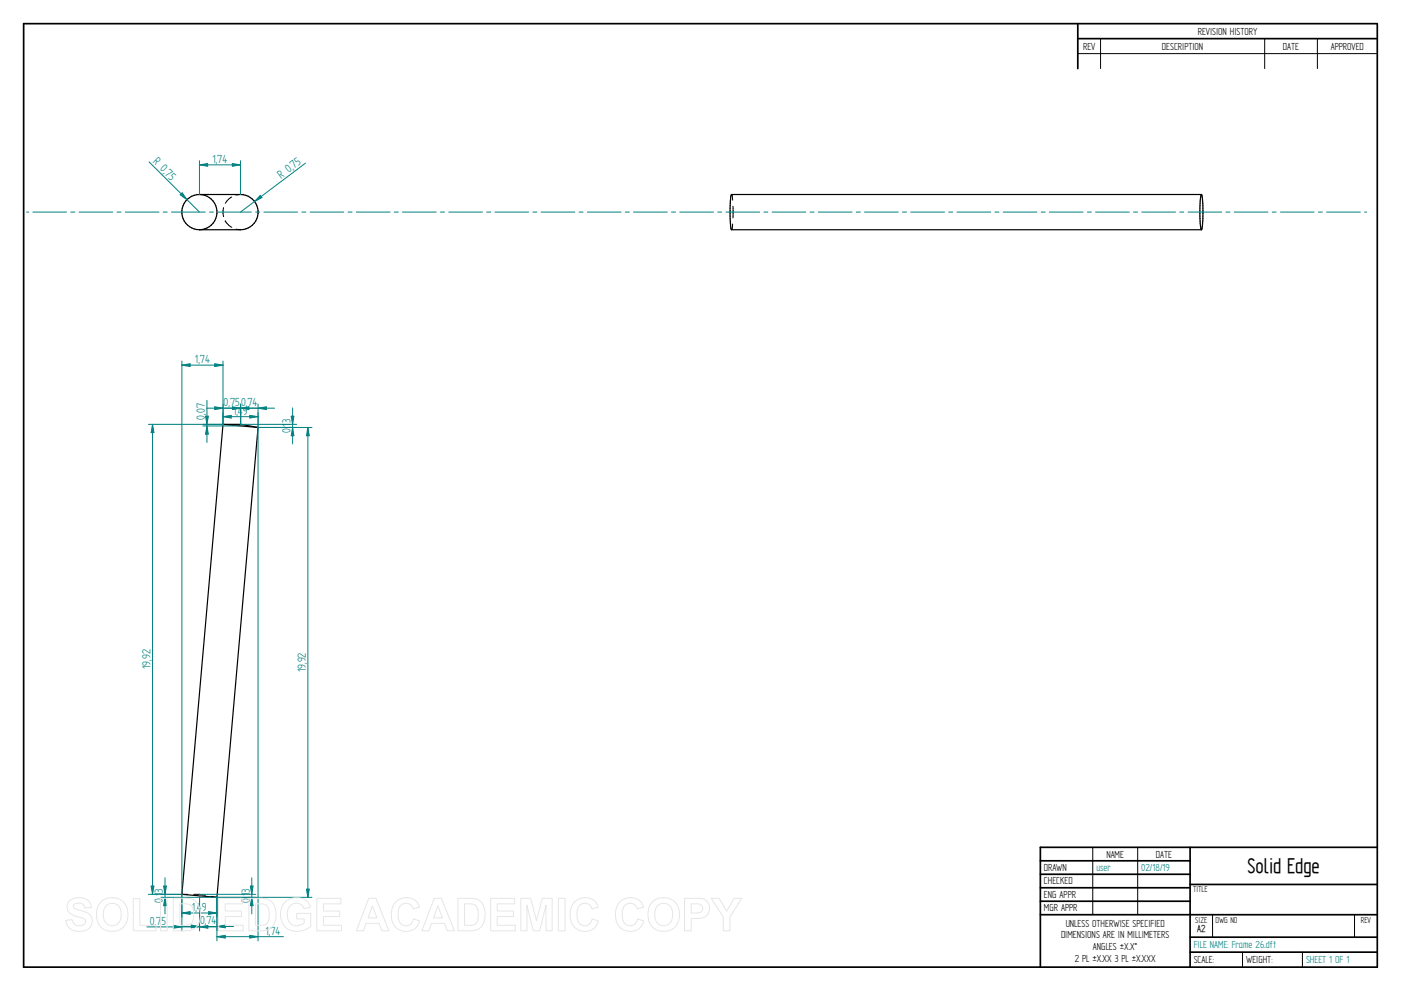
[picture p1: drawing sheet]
<svg xmlns="http://www.w3.org/2000/svg" width="594mm" height="420mm" viewBox="0 0 594 420" stroke-linecap="round" stroke-linejoin="round" font-family="sans-serif">
<g fill="none" stroke="#000" stroke-width=".72">
<path d="M10 10h574v400h-574zM457 10v19.1M457 16.4h127M504.6 359.2v50.8M584 359.2h-142.9v50.8M441.1 365h63.5M441.1 370.7h63.5M441.1 376.4h63.5M504.6 375h79.4M441.1 382.1h63.5M441.1 387.8h142.9M504.6 397.3h79.4"/>
<path d="M504.6 403.7h79.4"/>
</g>
<g fill="none" stroke="#000" stroke-width=".42">
<path d="M466.7 16.4v12.7M536.3 16.4v12.7M558.6 16.4v12.7M457 22.7h127M94.8 88.1l-.2 1.3 .2 2.5M95.5 93.7h.1M95.5 93.7l1.4 1.7 1.4 1M98.2 83.5l-1.3 1-1.4 1.7M100.1 97.2l1.9 .2M102 82.5l-1.9 .2M310.2 82.5l.5 2.4M310.7 95l-.5 2.4"/>
<path d="M310.8 87.4v5M463.4 359.2v28.6M482.4 359.2v28.6M77.1 379.2h2.5M82.2 379.2l4.9 .4M89.6 380l2.4 .4M514.2 387.9v9.4M574.4 387.9v9.4M526.9 403.7v6.3M552.3 403.7v6.3"/>
</g>
<path d="M84.6 82.5h17.4a7.5 7.5 0 0 1 7.4 7.4 7.5 7.5 0 0 1-7.4 7.5h-17.4M84.6 82.5a7.5 7.5 0 0 1 7.4 7.4 7.5 7.5 0 0 1-7.4 7.5M84.6 82.5a7.5 7.5 0 0 0-7.5 7.4 7.5 7.5 0 0 0 7.5 7.5M509.4 82.5h-199.2l-.4 1.3-.2 4.5 .1 6.3 .5 2.8h199.2M509.4 82.5l-.6 5.8 .1 6.3 .5 2.8M509.4 82.5a41.3 41.3 0 0 1 0 14.9M94.6 179.9l14.8 1.3M94.6 179.9l-17.5 199.3 14.9 1.2 17.4-199.2M94.6 179.9h7.5l7.3 1.3" fill="none" stroke="#000" stroke-width=".51"/>
<g fill="none" stroke="#008080" stroke-width=".42">
<path d="M84.6 68.2v14.3M98.5 69.3l3.5 .6-3.5 .6zM102 68.2v14.3M11.3 89.9h.8M13.9 89.9h14.3M30 89.9h1.7M33.5 89.9h14.3M49.6 89.9h1.7M53.1 89.9h14.3M69.2 89.9h1.7M72.7 89.9h14.3M88.8 89.9h1.7"/>
<path d="M92.3 89.9h14.3M108.4 89.9h1.7M111.9 89.9h14.3M128 89.9h1.7M131.5 89.9h14.3M147.6 89.9h1.7M151.1 89.9h14.3M167.2 89.9h1.7M170.7 89.9h14.3M186.8 89.9h1.7M190.3 89.9h14.3M206.4 89.9h1.7"/>
<path d="M209.9 89.9h14.2M226 89.9h1.7M229.4 89.9h14.3M245.6 89.9h1.7M249 89.9h14.3M265.1 89.9h1.8M268.6 89.9h14.3M284.7 89.9h1.8M288.2 89.9h14.3M304.3 89.9h1.7M307.8 89.9h14.3M323.9 89.9h1.7"/>
<path d="M327.4 89.9h14.3M343.5 89.9h1.7M347 89.9h14.3M363.1 89.9h1.7M366.6 89.9h14.3M382.7 89.9h1.7M386.2 89.9h14.3M402.3 89.9h1.7M405.8 89.9h14.3M421.9 89.9h1.7M425.4 89.9h14.3M441.5 89.9h1.7"/>
<path d="M445 89.9h14.3M461.1 89.9h1.7M464.6 89.9h14.3M480.6 89.9h1.8M484.2 89.9h14.3M500.2 89.9h1.8M503.8 89.9h14.3M519.8 89.9h1.7M523.4 89.9h14.3M539.4 89.9h1.7M543 89.9h14.2M559 89.9h1.7"/>
<path d="M562.5 89.9h14.3M578.6 89.9h.9"/>
</g>
<path d="M98.5 69.3l3.5 .6-3.5 .6z" fill="#008080"/>
<path d="M84.6 69.9l3.4-.6v1.2z" fill="none" stroke="#008080" stroke-width=".42"/>
<path d="M84.6 69.9l3.4-.6v1.2z" fill="#008080"/>
<path d="M63.2 68.6l21.4 21.3M84.6 69.9h17.4M77.3 81.7l2 3-2.9-2.1z" fill="none" stroke="#008080" stroke-width=".42"/>
<path d="M77.3 81.7l2 3-2.9-2.1z" fill="#008080"/>
<path d="M129.5 69.2l-27.5 20.7M110.4 82.8l.7 1-3.2 1.6z" fill="none" stroke="#008080" stroke-width=".42"/>
<path d="M110.4 82.8l.7 1-3.2 1.6z" fill="#008080"/>
<path d="M102.1 171.3v8.6M109.4 171.3v9.9M109.4 173.1l3.5-.6v1.2z" fill="none" stroke="#008080" stroke-width=".42"/>
<path d="M109.4 173.1l3.5-.6v1.2z" fill="#008080"/>
<path d="M98.5 172.5l3.6 .6-3.6 .6z" fill="none" stroke="#008080" stroke-width=".42"/>
<path d="M98.5 172.5l3.6 .6-3.6 .6z" fill="#008080"/>
<path d="M95 173.1h21.5M102.1 179.9h23.7M109.4 181.2h16.4M124.1 181.2l.5 3.5h-1.1z" fill="none" stroke="#008080" stroke-width=".42"/>
<path d="M124.1 181.2l.5 3.5h-1.1z" fill="#008080"/>
<path d="M123.5 176.4h1.1l-.5 3.5z" fill="none" stroke="#008080" stroke-width=".42"/>
<path d="M123.5 176.4h1.1l-.5 3.5z" fill="#008080"/>
<path d="M94.6 171.3v8.6M102.1 171.3v8.6M102.1 173.1l3.4-.6v1.2zM124.1 172.9v15.3" fill="none" stroke="#008080" stroke-width=".42"/>
<path d="M102.1 173.1l3.4-.6v1.2z" fill="#008080"/>
<path d="M91.1 172.5l3.5 .6-3.5 .6z" fill="none" stroke="#008080" stroke-width=".42"/>
<path d="M91.1 172.5l3.5 .6-3.5 .6z" fill="#008080"/>
<path d="M86 179.9h8.6M87.2 176.4h1.1l-.5 3.5zM87.5 173.1h21.5M86 180.6h16" fill="none" stroke="#008080" stroke-width=".42"/>
<path d="M87.2 176.4h1.1l-.5 3.5z" fill="#008080"/>
<path d="M87.8 180.6l.5 3.5h-1.1z" fill="none" stroke="#008080" stroke-width=".42"/>
<path d="M87.8 180.6l.5 3.5h-1.1z" fill="#008080"/>
<path d="M87.8 169.7v17.9M109.4 181.2h22.9M130 377h1.1l-.6 3.4zM92 380.4h40.3" fill="none" stroke="#008080" stroke-width=".42"/>
<path d="M130 377h1.1l-.6 3.4z" fill="#008080"/>
<path d="M130.5 181.2l.6 3.5h-1.1z" fill="none" stroke="#008080" stroke-width=".42"/>
<path d="M130.5 181.2l.6 3.5h-1.1z" fill="#008080"/>
<path d="M109.4 181.2v217.7M130.5 181.2v199.2M92 380.4v18.5M92 397.1l3.5-.5v1.1z" fill="none" stroke="#008080" stroke-width=".42"/>
<path d="M92 397.1l3.5-.5v1.1z" fill="#008080"/>
<path d="M105.9 396.6l3.5 .5-3.5 .6z" fill="none" stroke="#008080" stroke-width=".42"/>
<path d="M105.9 396.6l3.5 .5-3.5 .6z" fill="#008080"/>
<path d="M77.1 153.1v226.1M91.1 154.2l3.5 .6-3.5 .6zM94.6 153.1v26.8M92 397.1h28.2" fill="none" stroke="#008080" stroke-width=".42"/>
<path d="M91.1 154.2l3.5 .6-3.5 .6z" fill="#008080"/>
<path d="M77.1 154.8l3.5-.6v1.2z" fill="none" stroke="#008080" stroke-width=".42"/>
<path d="M77.1 154.8l3.5-.6v1.2z" fill="#008080"/>
<path d="M77.1 154.8h17.5M62.9 179.9h31.7M64.7 179.9l.6 3.5h-1.2zM62.9 379.2h14.2" fill="none" stroke="#008080" stroke-width=".42"/>
<path d="M64.7 179.9l.6 3.5h-1.2z" fill="#008080"/>
<path d="M64.1 375.7h1.2l-.6 3.5z" fill="none" stroke="#008080" stroke-width=".42"/>
<path d="M64.1 375.7h1.2l-.6 3.5z" fill="#008080"/>
<path d="M64.7 179.9v199.3M84.6 379.2v15.3M92 380.4v14.1M92 392.8l3.5-.6v1.2z" fill="none" stroke="#008080" stroke-width=".42"/>
<path d="M92 392.8l3.5-.6v1.2z" fill="#008080"/>
<path d="M81.1 392.2l3.5 .6-3.5 .6z" fill="none" stroke="#008080" stroke-width=".42"/>
<path d="M81.1 392.2l3.5 .6-3.5 .6z" fill="#008080"/>
<path d="M84.6 379.2h23.9M77.6 392.8h21.4M92 380.4h16.5M106.8 380.4l.5 3.6h-1.1z" fill="none" stroke="#008080" stroke-width=".42"/>
<path d="M106.8 380.4l.5 3.6h-1.1z" fill="#008080"/>
<path d="M106.2 375.7h1.1l-.5 3.5z" fill="none" stroke="#008080" stroke-width=".42"/>
<path d="M106.2 375.7h1.1l-.5 3.5z" fill="#008080"/>
<path d="M77.1 379.2v15.5M84.6 379.2v15.5M106.8 372.2v15.3M84.6 393l3.5-.6v1.1z" fill="none" stroke="#008080" stroke-width=".42"/>
<path d="M84.6 393l3.5-.6v1.1z" fill="#008080"/>
<path d="M73.6 392.4l3.5 .6-3.5 .5z" fill="none" stroke="#008080" stroke-width=".42"/>
<path d="M73.6 392.4l3.5 .6-3.5 .5z" fill="#008080"/>
<path d="M68.2 379.2h8.9M69.4 375.7h1.2l-.6 3.5zM62.3 393h29.3M68.2 380.4h23.8" fill="none" stroke="#008080" stroke-width=".42"/>
<path d="M69.4 375.7h1.2l-.6 3.5z" fill="#008080"/>
<path d="M70 380.4l.6 3.6h-1.2z" fill="none" stroke="#008080" stroke-width=".42"/>
<path d="M70 380.4l.6 3.6h-1.2z" fill="#008080"/>
<path d="M70 372.2v15.3M77.1 379.2v9.6M88.5 386.5l3.5 .6-3.5 .5zM92 380.4v8.4" fill="none" stroke="#008080" stroke-width=".42"/>
<path d="M88.5 386.5l3.5 .6-3.5 .5z" fill="#008080"/>
<path d="M77.1 387.1l3.5-.6v1.1z" fill="none" stroke="#008080" stroke-width=".42"/>
<path d="M77.1 387.1l3.5-.6v1.1z" fill="#008080"/>
<path d="M94.6 174.9v5M105.9 176.1l3.5 .6-3.5 .5zM109.4 174.9v6.3M77.1 387.1h14.9" fill="none" stroke="#008080" stroke-width=".42"/>
<path d="M105.9 176.1l3.5 .6-3.5 .5z" fill="#008080"/>
<path d="M94.6 176.7l3.4-.6v1.1z" fill="none" stroke="#008080" stroke-width=".42"/>
<path d="M94.6 176.7l3.4-.6v1.1z" fill="#008080"/>
<path d="M94.6 176.7h14.8" fill="none" stroke="#008080" stroke-width=".42"/>
<g fill="none" stroke="#e6e6e6" stroke-width=".42">
<path d="M29.6 381.8a6.5 6.5 0 0 1 8.5 .8l.6 2.2-2.8 .1a2.7 2.7 0 0 0-2.1-2 2.7 2.7 0 0 0-2.7 1.1 1.87 1.87 0 0 0 2.2 1.8l1.4 .4a4.4 4.4 0 0 1 4 6.2 6.4 6.4 0 0 1-9.1 1.3l-1.2-1.8-.5-1.7 2.7-.3a2.94 2.94 0 0 0 2.6 2.6 2.94 2.94 0 0 0 3.1-1.9 2.67 2.67 0 0 0-2.9-1.8 4.9 4.9 0 0 1-5-4.3l.4-1.6zM42.8 382.4a6.9 6.9 0 0 1 8.3-.8 6.9 6.9 0 0 1 3 7.7 6.7 6.7 0 0 1-8 5.5 6.7 6.7 0 0 1-5.1-8.3 6.1 6.1 0 0 1 1.8-4.1zM44.8 384.2a3.9 3.9 0 0 1 4.6-.8 3.9 3.9 0 0 1 2 4.3 3.8 3.8 0 0 1-1.9 4.3 3.8 3.8 0 0 1-4.6-.7 6.6 6.6 0 0 1-.1-7.1zM56.5 381h2.8v11.3h6.9v2.3h-9.7zM68.1 380.9h2.8v13.7h-2.8zM73.5 380.9h5a5.9 5.9 0 0 1 6.5 7 5.9 5.9 0 0 1-6.3 6.7h-5.2zM76.3 383.2h1.8a3.4 3.4 0 0 1 4 3.9v1.2a3.2 3.2 0 0 1-3.8 4h-2zM92.7 380.9h10.2v2.3h-7.4v3h6.9v2.4h-6.9v3.7h7.7v2.3h-10.5zM105.5 380.9h5.1a5.9 5.9 0 0 1 6.4 7 5.9 5.9 0 0 1-6.3 6.7h-5.2zM108.3 383.2h1.9a3.4 3.4 0 0 1 4 3.9v1.2a3.2 3.2 0 0 1-3.8 4h-2.1zM120.9 382.4a7.3 7.3 0 0 1 9.7 .1l1 2.2-2.7 .5a3.7 3.7 0 0 0-4.6-2 3.7 3.7 0 0 0-2.5 4.4 4.2 4.2 0 0 0 2.2 4.5 4.2 4.2 0 0 0 5-.8v-1.7h-3.2v-2.3h6v5.4a8.1 8.1 0 0 1-11.8-.8 8.3 8.3 0 0 1 .9-9.5zM134.4 380.9h10.2v2.3h-7.4v3h6.9v2.4h-6.9v3.7h7.6v2.3h-10.4z"/>
<path d="M156.4 380.9h3l5.5 13.7h-3l-1.2-3.1h-5.5l-1.1 3.1h-3zM157.9 384.1l1.9 5.1h-3.7zM167.7 382.5a6 6 0 0 1 10.2 2.1l-2.8 .7a3.2 3.2 0 0 0-3.9-2.2 3.2 3.2 0 0 0-2.4 3.8 4.6 4.6 0 0 0 2.5 5.5 3.2 3.2 0 0 0 4-2.8l2.6 .8a6.1 6.1 0 0 1-7.2 4.3 6.1 6.1 0 0 1-4.8-6.8 7.7 7.7 0 0 1 1.8-5.4zM184.1 380.9h3.1l5.5 13.7h-3l-1.2-3.1h-5.5l-1.1 3.1h-3zM185.7 384.1l1.9 5.1h-3.8zM194.2 380.9h5a5.9 5.9 0 0 1 6.5 7 5.9 5.9 0 0 1-6.3 6.7h-5.2zM197 383.2h1.8a3.4 3.4 0 0 1 4 3.9v1.2a3.2 3.2 0 0 1-3.8 4h-2zM208.1 380.9h10.2v2.3h-7.4v3h6.9v2.4h-6.9v3.7h7.6v2.3h-10.4zM220.8 380.9h4.2l2.5 9.3 2.4-9.3h4.2v13.7h-2.5l-.1-10.8-2.7 10.8h-2.7l-2.7-10.8v10.8h-2.6zM236.8 380.9h2.8v13.7h-2.8zM243.5 382.5a6 6 0 0 1 10.2 2.1l-2.8 .7a3.2 3.2 0 0 0-3.8-2.2 3.2 3.2 0 0 0-2.4 3.8 4.6 4.6 0 0 0 2.4 5.5 3.2 3.2 0 0 0 4-2.8l2.6 .8a6.1 6.1 0 0 1-7.2 4.3 6.1 6.1 0 0 1-4.7-6.8 7.7 7.7 0 0 1 1.7-5.4zM262.7 382.5a6 6 0 0 1 10.2 2.1l-2.7 .7a3.2 3.2 0 0 0-3.9-2.2 3.2 3.2 0 0 0-2.4 3.8 4.6 4.6 0 0 0 2.4 5.5 3.2 3.2 0 0 0 4-2.8l2.7 .8a6.1 6.1 0 0 1-7.2 4.3 6.1 6.1 0 0 1-4.8-6.8 7.7 7.7 0 0 1 1.7-5.4z"/>
<path d="M276.7 382.4a6.9 6.9 0 0 1 8.3-.8 6.9 6.9 0 0 1 3 7.7 6.7 6.7 0 0 1-8.1 5.5 6.7 6.7 0 0 1-5.1-8.3 6.1 6.1 0 0 1 1.9-4.1zM278.7 384.2a3.9 3.9 0 0 1 4.6-.8 3.9 3.9 0 0 1 1.9 4.3 3.8 3.8 0 0 1-1.8 4.3 3.8 3.8 0 0 1-4.7-.7 6.6 6.6 0 0 1 0-7.1zM290.3 380.9h5.2a4.4 4.4 0 0 1 5.4 4.3 4.4 4.4 0 0 1-5.4 4.2h-2.4v5.2h-2.8zM293.1 383.2h1.8a2.1 2.1 0 0 1 2.6 .6 2.1 2.1 0 0 1 0 2.6 3.4 3.4 0 0 1-2.9 .7h-1.5zM301.6 380.9h3.3l3.2 5.4 3.2-5.4h3.2l-5 7.9v5.8h-2.8v-5.8z"/>
</g>
<text font-size="10.1" x="529" y="370.2">Solid Edge</text>
<g font-size="5.6" fill="#008080">
<text x="64.7" y="68.8" transform="rotate(45 64.7 68.8)">R 0,</text>
<text x="90.1" y="69">1,74</text>
<text x="124.7" y="71.8" transform="rotate(-37 124.7 71.8)">75</text>
<text x="69.5" y="73.7" transform="rotate(45 69.5 73.7)">75</text>
<text x="119.2" y="75.9" transform="rotate(-37 119.2 75.9)">R 0,</text>
<text x="82.7" y="154">1,74</text>
<text x="94.8" y="172.2">0,75</text>
<text x="102.2" y="172.2">0,74</text>
<text x="86.9" y="177.9" transform="rotate(-90 86.9 177.9)">0,07</text>
<text x="98.8" y="175.8">1,49</text>
<text x="123.2" y="183.6" transform="rotate(-90 123.2 183.6)">0,13</text>
<text x="63.8" y="283.8" transform="rotate(-90 63.8 283.8)">19,92</text>
<text x="129.7" y="285.1" transform="rotate(-90 129.7 285.1)">19,92</text>
<text x="69.1" y="382.8" transform="rotate(-90 69.1 382.8)">0,13</text>
<text x="105.9" y="382.8" transform="rotate(-90 105.9 382.8)">0,13</text>
<text x="81.4" y="386.2">1,49</text>
<text x="63.5" y="392.1">0,75</text>
<text x="84.8" y="391.9">0,74</text>
<text x="112.6" y="396.3">1,74</text>
</g>
<g font-size="4.9">
<text x="507.9" y="14.7">REVISION HISTORY</text>
<text x="459.3" y="21">REV</text>
<text x="492.7" y="21">DESCRIPTION</text>
<text x="544" y="21">DATE</text>
<text x="564.3" y="21">APPROVED</text>
<text x="469.1" y="363.6">NAME</text>
<text x="490.1" y="363.6">DATE</text>
<text x="442.7" y="369.3">DRAWN</text>
<text x="442.7" y="375">CHECKED</text>
<text x="442.7" y="380.7">ENG APPR</text>
<text x="442.7" y="386.4">MGR APPR</text>
<text x="451.9" y="392.9">UNLESS OTHERWISE SPECIFIED</text>
<text x="449.9" y="397.9">DIMENSIONS ARE IN MILLIMETERS</text>
<text x="455.7" y="407.8">2 PL ±X.XX 3 PL ±X.XXX</text>
<text x="463.5" y="402.9">ANGLES ±X.X°</text>
<text x="506.2" y="408.3">SCALE:</text>
<text x="528.4" y="408.3">WEIGHT:</text>
</g>
<g font-size="4.9" fill="#008080">
<text x="464.9" y="369.3">user</text>
<text x="483.9" y="369.3">02/18/19</text>
<text x="506.2" y="402">FILE NAME: Frame 26.dft</text>
<text x="553.8" y="408.4">SHEET 1 OF 1</text>
</g>
<text font-size="4.8" x="507.7" y="395.3">A2</text>
<g font-size="4.1">
<text x="505.9" y="378.3">TITLE</text>
<text x="506.9" y="391.1">SIZE</text>
<text x="515.4" y="391.1">DWG NO</text>
<text x="577" y="391.1">REV</text>
</g>
</svg>
